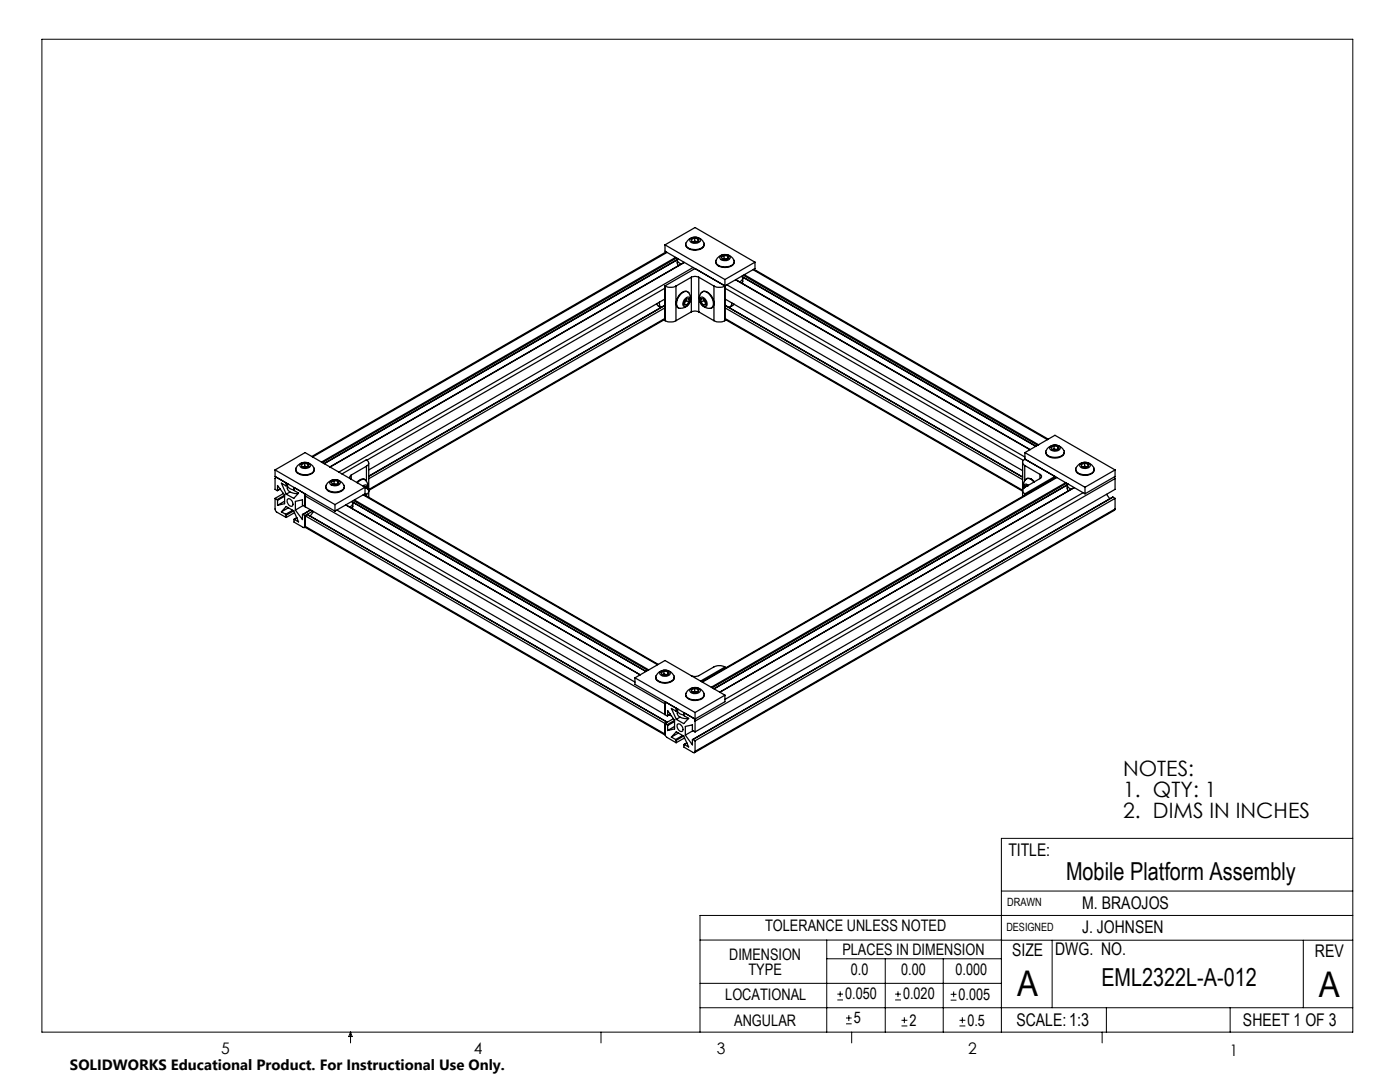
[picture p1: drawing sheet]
<svg xmlns="http://www.w3.org/2000/svg" width="279mm" height="216mm" viewBox="0 0 279 216" stroke-linecap="round" stroke-linejoin="round" font-family="sans-serif">
<g fill="none" stroke="#000" stroke-width=".2">
<path d="M8.4 7.8h261.6v198.2h-261.6zM199.8 177.8h70.2M270 167.3h-70.2v38.7M139.7 187.6h60.2M139.7 196.2h60.1M165 187.6v18.4M165 191.3h34.8M167.1 199.5h1.1M167.1 198.4h1.1M167.7 197.8v1.1M176.7 191.3v14.7M178.6 199.5h1.2"/>
<path d="M178.6 198.4h1.2M179.2 197.8v1.1M188.2 191.3v14.7M189.7 199.6h1.2M189.7 198.4h1.2M190.3 197.8v1.2M199.8 187.6h70.2M210 187.6v13.5M260.1 187.6v13.5M270 182.7h-130.3v23.3M70 206v2.1M70 206l.3 .8h-.7z"/>
<path d="M119.9 206v2.1M139.7 201.1h130.3M168.8 204.3h1.2M168.8 203.1h1.2M169.4 202.6v1.1M170 206v2.1M179.9 204.7h1.2M179.9 203.6h1.2M180.5 203v1.2M191.5 204.7h1.2M191.5 203.6h1.2M192.1 203v1.2"/>
<path d="M220 206v2.1M220.8 201.1v4.9M245.5 201.1v4.9"/>
</g>
<g fill="none" stroke="#000" stroke-width=".25">
<path d="M132.7 57l.1 .1M132.7 48.9v1.2l12 6.9M132.7 57l.1 7M132.7 48.9l12 6.9M132.7 48.9l6-3.5 12 6.9M132.7 59.7l-59.1 34.1M132.7 57.5l-59.5 34.3M132.8 57.1a2.47 2.47 0 0 0 2.1 0M132.8 57.1v6.9M132.9 50.3l-70.7 40.8M133.1 50.4l-70.7 40.8M134.8 51.4l-70.7 40.8"/>
<path d="M134.9 57.1v6.9M135 51.5l-70.7 40.8M135.4 51.7l-70.7 40.8M136 52.7a1.12 1.12 0 0 1-.9-.8v.6l.3 .5M136 58.6a1 1 0 0 1 1.2-.4 1 1 0 0 1 .6 1.1 1.92 1.92 0 0 1-2.4 2.2 2.15 2.15 0 0 1 .6-2.9zM136.5 52.4l-70.7 40.8M136.6 52.4l-70.7 40.8M136.8 59.6l.5-.3h.2a1.22 1.22 0 0 1-1 1.9 1.07 1.07 0 0 1 .3-1.6zM136.8 48.8v.1a1.89 1.89 0 0 0 2.5 .9 1.14 1.14 0 0 0 1.2-1M137 59.7v.3M137 60l-.4 .5M137 60l.5 .3"/>
<path d="M137.3 58.2a1.71 1.71 0 0 0-2.2 1.5 1.3 1.3 0 0 0 .3 1.8M137.5 47.7a1.83 1.83 0 0 1 3 1.2 2.26 2.26 0 0 1-3.7-.1 1.42 1.42 0 0 1 .7-1.1zM137.8 47.7a1.26 1.26 0 0 1 2 .3 1.31 1.31 0 0 1-2.1 .1zM138 55.3a1.64 1.64 0 0 1 1.5 0M138 55.3l-3.1 1.8M138 55.3v6.9M138.3 53.4l-70.7 40.8M138.6 47.5l-.6 .3 .1 .4 .6 .2 .7-.3-.1-.4M138.6 47.5l.7 .2M138.6 48.1l.5 .1M138.6 48.1l-.3 .2M138.6 47.5v.6"/>
<path d="M138.7 53.6l-6 3.4M139.3 47.7v.5M139.5 55.3l3 1.8M139.5 55.3v6.9M139.7 59.4l.2-.1a1.22 1.22 0 0 1 1 1.9 1.33 1.33 0 0 1-1.2-1.8zM139.9 58.4a1.12 1.12 0 0 1 1.8 .5 1.91 1.91 0 0 1 .3 2.6 1.95 1.95 0 0 1-2.1-.9 1.95 1.95 0 0 1 0-2.2zM140.2 58.2a1.26 1.26 0 0 1 1.6 .6l.3 .4a1.58 1.58 0 0 1-.1 2.3M140.4 60l.5 .5M140.4 59.7v.3M140.4 60l-.5 .3M142.5 57.1a2.47 2.47 0 0 0 2.1 0M142.5 57.1v6.9"/>
<path d="M142.8 52.2a1.25 1.25 0 0 0 1.4 1.1l.5 .1a1.55 1.55 0 0 0 1.8-1.2M143.2 51.5a1.95 1.95 0 0 1 3.3 .7 1.61 1.61 0 0 1-1.8 1.1 1.59 1.59 0 0 1-1.9-1.1zM143.7 51.2a1.37 1.37 0 0 1 2 .1 1.16 1.16 0 0 1-1 .7 1.16 1.16 0 0 1-1-.6zM144.5 51l.7 .1M144.5 51l-.5 .3 .1 .4 .8 .1 .5-.3-.2-.4M144.5 51.6l-.2 .1M144.5 51.6l.6 .1M144.5 51v.6M144.6 57.1v6.9M144.7 55.8l-.1 8.2M144.7 57l-.1 .1M144.7 59.7l59.4 34.2"/>
<path d="M144.7 57.5l59.5 34.4M145.1 56.8l59.4 34.4M145.2 51.1v.5M146.8 55.8l58.8 33.9M146.9 55.8l58.7 33.9M148 55.2l58.7 33.9M148 55.1l58.8 33.9M148.2 55.3a.82 .82 0 0 1-.6 .9M148.2 55.5l-.1 1M148.3 54.9l58.8 34M148.6 54.8l58.7 34M150.3 53.8l58.8 33.9"/>
<path d="M150.5 53.7l58.7 33.9M150.7 52.3l-6 3.5M150.7 52.3v1.3l-6 3.4M131.6 60.3l.1 .6 .2 .4a1.05 1.05 0 0 1-.8-.7M132.7 60.9l-59.1 34.1M132.7 63.7l-59.1 34.2M132.7 61.4l-59.1 34.1M132.7 60.9l-59.1 34.2M132.7 63.5l-59.1 34.2M132.8 64a2.47 2.47 0 0 0 2.1 0M136.6 60.6l.4 .3M137.5 60.3v-.6l-.5-.1-.4 .6v.6l.4 .1"/>
<path d="M137.5 60.3l-.5 .6M138 62.2a1.64 1.64 0 0 1 1.5 0M138 62.2l-3.1 1.8M139.5 62.2l3 1.8M139.9 60.3v-.6l.5-.1 .5 .6v.6l-.5 .1M139.9 60.3l.5 .6M140.9 60.6l-.5 .3M142.5 64a2.47 2.47 0 0 0 2.1 0M144.7 60.9l59.4 34.3-59.4-34.3M144.7 63.7l59.4 34.3M144.7 61.4l59.4 34.3M144.7 63.5l59.4 34.3"/>
<path d="M146.1 60.4a.87 .87 0 0 1-.6 .9M146.5 60.7l-.8 .6M54.9 99.4l.1 2.5 .2 .3 1.9 1.1M54.9 93.8l12 6.9M54.9 93.8l6-3.5 11.9 6.9M54.9 93.8v1.3l12 6.9M54.9 99.4l.4 .3M55.1 95.2l-.1 .1M55.3 99.7l.1 .1M55.4 97.9v-1l1.4 1.9v1.7l-1.4 .3M55.4 99.8v1M55.9 97.6l-.5 .3"/>
<path d="M55.9 97.5l-.5 .4M56.6 98.5l-1.7 .9M56.8 99l-1.4 .8M56.8 98.8l-1.5 .9M57.1 96.5l-.1-.2-1.8-1a.21 .21 0 0 0-.2 0 .21 .21 0 0 0-.1 .2v2.1l.5 .3M57.1 96.9l-.9-.5 .9 2.2M57.1 96.5v.4M57.2 96.4l-.1 .1M57.5 99.6a.95 .95 0 0 1 .8 1.4 .97 .97 0 0 1-.8-1.4zM57.5 96.6l-.4 .3M57.6 96.6l-.5 .3M57.9 98.2l-.8 .4"/>
<path d="M58.7 97.8a1.56 1.56 0 0 1-1.4-1 1.64 1.64 0 0 0 2.2 1.7M58.7 97.3v.6l.9 .5-1 1-1.5-.8M59 93.7v.1a1.93 1.93 0 0 0 2.5 1 1.19 1.19 0 0 0 1.2-1.1M59.3 93a1.88 1.88 0 0 1 2-.7 1.88 1.88 0 0 1 1.4 1.6 2.38 2.38 0 0 1-3.4 .4 .67 .67 0 0 1-.2-.9zM59.9 92.6l.9-.3a.77 .77 0 0 1 .8 .1 .77 .77 0 0 1 .2 .7 1.26 1.26 0 0 1-2-.3zM60.5 98.3l.4 .7M60.8 92.4l-.6 .3 .1 .4 .6 .2 .7-.2-.1-.5M60.8 92.4l.7 .2M60.8 93l.5 .2M60.8 93l-.3 .2M60.8 92.4v.6M60.9 99l71.8 41.4"/>
<path d="M60.9 99v2.1M61 98.6l-.1 .4M61.5 92.6v.5M65 97.1a1.45 1.45 0 0 0 1.9 1.2 1.61 1.61 0 0 0 1.8-1.2M65.3 96.4a1.94 1.94 0 0 1 3.4 .7 1.84 1.84 0 0 1-2.3 1 1.08 1.08 0 0 1-1.1-.5 1.08 1.08 0 0 1 0-1.2zM65.8 96.2a1.31 1.31 0 0 1 2.1 .1 1.21 1.21 0 0 1-2.1 .1zM66.7 95.9l.7 .1M66.7 95.9l-.6 .3 .2 .4 .8 .2 .5-.4-.2-.4M66.7 96.5l-.3 .2M66.7 96.5l.6 .1M66.7 95.9v.6M67.4 96v.6"/>
<path d="M70.1 94.8v.8a.44 .44 0 0 1-.3-.4 .44 .44 0 0 1 .3-.4zM70.5 99.9l58.8 33.9M70.7 99.8l58.8 33.9M71.3 96.3a1.15 1.15 0 0 1 1.8-.4 1.83 1.83 0 0 1 .2 1.6v-.6a.6 .6 0 0 0-.9 .1M72.5 98.7l58.7 33.9M72.6 97.1h.1M72.6 97.1h.5v.3M72.6 98.7l58.8 33.9M72.8 97.2a.74 .74 0 0 1 .7 .6 .74 .74 0 0 1-.4 .8M72.8 95.7a1.28 1.28 0 0 0-1.6 .6M72.8 98.5l.3 .2M72.8 97.2l-5.9 3.5"/>
<path d="M72.8 97.2v1.3M72.8 98.5l-5.9 3.5M73.1 98.7v.2M73.1 93a.66 .66 0 0 0 .5-.6 .66 .66 0 0 0-.5-.6l-4.9 2.8M73.1 93l-3 1.8M73.1 98.6v.1M73.1 93v3M73.1 98.6v.4M73.6 92.4v6.8M204.1 92.3v6.8M204.5 98.5h.1M204.5 92.9l3 1.8"/>
<path d="M204.5 92.9v3M204.5 98.5v.3M204.5 91.6a.67 .67 0 0 0-.4 .6 .67 .67 0 0 0 .4 .7M204.5 91.6l12 6.9M204.5 90.3v1.3M204.5 90.3l12 6.9M204.5 90.3l6-3.4 12 6.9M204.8 95.6a1.23 1.23 0 0 1 1.6 .5M205 96.9h.1M205 96.9l-.4 .1v.2M206.3 96.2a1.04 1.04 0 0 0-.9-.7 1.04 1.04 0 0 0-1 .7l-.1 1.2a.56 .56 0 0 1 .5-.8l.4 .2M207.5 95.5l-3 1.8a.66 .66 0 0 0-.4 .6 .66 .66 0 0 0 .4 .6"/>
<path d="M207.5 94.7a.44 .44 0 0 1 .4 .4 .44 .44 0 0 1-.4 .4M207.5 94.7v.8M208.7 90.2a1.25 1.25 0 0 0 1.4 1.2 1.74 1.74 0 0 0 2.3-1.2M209 89.5a1.98 1.98 0 0 1 3.4 .7 1.61 1.61 0 0 1-1.9 1.1 1.36 1.36 0 0 1-1.7-1.4zM209.5 89.3a1.31 1.31 0 0 1 2.1 .1 1.21 1.21 0 0 1-2.1 .1zM210.4 89l-.6 .3 .2 .4 .7 .2 .6-.4-.2-.4M210.4 89l.7 .1M210.4 89.6l-.3 .1M210.4 89.6l.6 .1M210.4 89v.6M210.5 95.3v-.2l-6 3.4M210.6 95.1v.2"/>
<path d="M210.7 95.2l-70.6 40.8M210.9 95.3l-70.7 40.8M211.1 89.1v.5M212.7 96.3l-70.7 40.8M212.9 96.4l-70.8 40.8M213.3 96.6l-70.8 40.8M213.8 97.6a1.03 1.03 0 0 1-.8-.8v.6l.2 .5M214.3 97.3l-70.6 40.8M214.4 97.3l-70.7 40.8M214.7 93.7v.1a1.95 1.95 0 0 0 2.5 1 1.19 1.19 0 0 0 1.2-1.1M215.2 92.8a1.82 1.82 0 0 1 1.9-.5 1.82 1.82 0 0 1 1.2 1.6 2.32 2.32 0 0 1-3.3 .4 .87 .87 0 0 1 .2-1.5zM215.6 92.6a1.26 1.26 0 0 1 2 .3 1.22 1.22 0 0 1-2.1-.1z"/>
<path d="M216.1 98.3l-71.4 41.3M216.5 92.4l-.7 .3 .1 .4 .7 .2 .6-.2v-.5M216.5 92.4l.7 .2M216.5 93l-.4 .2M216.5 93l.5 .2M216.5 92.4v.6M216.5 97.2v1.3M217.2 92.6v.5M220.8 98.6l.7 .9M222.1 99.2l-83.9 48.4M222.1 99.2l-83.8 48.4M222.1 99.2l.4 .2"/>
<path d="M222.4 95.1l.1 .4M222.5 93.8l-6 3.4M222.5 93.8v1.3l-6 3.4M222.5 95.5v2.1l-83.8 48.5M222.5 99.4v2.2M222.5 95.5l-83.8 48.4M222.5 99.4l-83.8 48.4M56.2 102.1l.8 .5M56.2 102.1l.9-1 1.5 .9 1 2.1-.9-.5M56.8 100l-1.4 .8M57 102.6l.1 .2M57.1 102.8v.5"/>
<path d="M57.6 101.3l-1.4 .8M58.4 101.8l-1.4 .8M58.6 102l-1.5 .8M58.7 103.6v.6l1.8 1a.24 .24 0 0 0 .3 .1 .24 .24 0 0 0 .1-.3M58.8 102.3l-1.7 1M58.9 101.8l1.5 1.9v-1h.1M59.2 103.3l-.5 .3M59.3 103.3l-.6 .3M60.5 100.9l-.1-1.2-1.5 .3v1.8M60.5 102.7l.4 .2M60.5 100.9l.4 .2M60.5 100.9l-1.6 .9"/>
<path d="M60.9 105v.2l71.9 41.5M60.9 102.9v2.1M60.9 101.1l71.8 41.5M60.9 105l71.8 41.5M60.9 102.9l71.8 41.5M60.9 105.2l-.2 .1M61.3 102.7h.1M61.3 102.7l71.9 41.4M61.3 102.7l-.4 .2M61.9 101.7l-1.5 1M62 101.8l-1.5 .9M62.4 102l-1.5 .9"/>
<path d="M62.5 102.1l-.6 .9M66.9 100.7v1.3M67.2 101.8l59.5 34.3M69 100.8l58.8 33.9M70.2 100.1l58.7 33.9-58.7-33.9M70.4 100.2a.86 .86 0 0 1-.6 1M70.4 100.4l-.1 1.1M222.5 101.6l-.1 .2-83.8 48.4M222.5 101.6l-83.8 48.3M126.7 135.3v1.3l12 6.9M126.7 135.3l6-3.5 12 6.9M126.7 135.3l12 6.9"/>
<path d="M130.9 135.1a1.25 1.25 0 0 0 1.3 1.2 2.31 2.31 0 0 0 2.3-.8v-.4M131.2 134.4a1.91 1.91 0 0 1 1.9-.6 1.91 1.91 0 0 1 1.4 1.3 1.78 1.78 0 0 1-2.3 1.1 1.08 1.08 0 0 1-1.1-.5 1.08 1.08 0 0 1 .1-1.3zM131.8 134a1.4 1.4 0 0 1 2 .3 1.21 1.21 0 0 1-2.1 .1zM132.5 133.9l-.5 .3 .2 .5 .7 .1 .6-.4-.3-.4M132.5 133.9l.7 .1M132.5 134.5l-.2 .2M132.5 134.5l.7 .1M132.5 133.9v.6M133.2 134v.6M136.8 138.6v.1a1.89 1.89 0 0 0 2.5 1 1.14 1.14 0 0 0 1.2-1.1M137.3 137.8a1.84 1.84 0 0 1 1.9-.6 1.84 1.84 0 0 1 1.3 1.6 2.26 2.26 0 0 1-3.7-.1zM137.8 137.5a1.22 1.22 0 0 1 2 .4 1.34 1.34 0 0 1-2.1 0z"/>
<path d="M138.6 137.4v.6M138.6 137.4l-.6 .2 .1 .4 .6 .3 .7-.3-.1-.5M138.6 137.4l.7 .1M138.6 138l-.3 .1M138.6 138l.5 .1M139.3 137.5v.5M144.7 133.1a2.23 2.23 0 0 0-2.2 0l-3 1.7a1.64 1.64 0 0 1-1.5 0M144.7 133.1l-4.9 2.8M144.7 133.1v.3M144.7 138.7v1.3l-6 3.5M144.7 138.7l-6 3.5M132.7 146.5l.1 .4 .3 .2 1.8 1.1"/>
<path d="M132.7 142.6l.4 .2h.1M132.7 140.4a.23 .23 0 0 1 .1-.2 .23 .23 0 0 1 .3 0l1.8 1.2M132.7 140.4v2.2M132.7 144.4v2.1M132.7 144.4l.4 .2M132.8 140.1l-.1 .3M132.9 140.1l-.1 .1M133.1 144.6l.1 .2M133.1 144.1l-.4 .3M133.2 142.8v-1l1.4 1.9M133.2 144.8v1M133.6 142.6l.4 .3"/>
<path d="M133.7 142.5l-.5 .3M133.8 142.5l-.6 .3M134 147.1l1-1.1 1.5 .9 .9 2.1-.8-.4M134 147.1l.8 .5M134.4 143.4l-1.7 1M134.6 143.7v1.8l-1.4 .3M134.6 145l-1.4 .8M134.6 144l-1.4 .8M134.6 143.8l-1.5 .8M134.8 147.6l.1 .1M134.9 141.8l-.1 .1-.8-.5 1 2.1M134.9 141.4v.4"/>
<path d="M134.9 147.7v.5M135 141.4h-.1M135.1 144.6l.2-.1a.99 .99 0 0 1 .8 1.4 1.03 1.03 0 0 1-1-1.3zM135.4 141.5l-.5 .3M135.4 141.6l-.5 .3M135.4 146.3l-1.4 .8M135.7 143.1l-.7 .4M136.2 146.8l-1.4 .8M136.4 146.9l-1.5 .8M136.5 142.7a1.45 1.45 0 0 1-1.4-1 1.33 1.33 0 0 0 1.5 1.7h.8M136.5 142.2h.1M136.6 148.6l-.1 .5 1.8 1a.23 .23 0 0 0 .3 .1 .23 .23 0 0 0 .1-.3"/>
<path d="M136.6 142.2l-.1 .6 .9 .5-.9 1.1-1.5-.9M136.6 147.2l-1.7 1M136.8 146.7l1.4 1.9v-1h.1M137.1 148.2l-.6 .4M137.1 148.3l-.5 .3M138.3 145.8l-.1-1.2-1.4 .4v1.7M138.3 145.8l.4 .3M138.3 147.6l.4 .2M138.3 145.8l-1.5 .9M138.3 143.3l.3 .2 .1 .4M138.7 142.2v1.3M138.7 143.9v2.2"/>
<path d="M138.7 147.8v2.1"/>
</g>
<g font-size="7.1">
<text x="203" y="198.7">A</text>
<text x="263.2" y="198.9">A</text>
</g>
<g font-size="4.9">
<text x="212.7" y="175.7">Mobile Platform Assembly</text>
<text x="219.8" y="196.7">EML2322L-A-012</text>
</g>
<g font-size="4.2">
<text x="224.2" y="154.8">NOTES:</text>
<text x="224.2" y="158.9">1. QTY: 1</text>
<text x="224.2" y="163.1">2. DIMS IN INCHES</text>
</g>
<g font-size="3.5">
<text x="201.2" y="170.7">TITLE:</text>
<text x="216" y="181.4">M. BRAOJOS</text>
<text x="202" y="190.7">SIZE</text>
<text x="210.6" y="190.6">DWG. NO.</text>
<text x="216" y="186.2">J. JOHNSEN</text>
<text x="262.4" y="190.9">REV</text>
<text x="202.9" y="204.6">SCALE:1:3</text>
<text x="248.1" y="204.6">SHEET 1 OF 3</text>
</g>
<g font-size="3.2">
<text x="152.7" y="185.7">TOLERANCE UNLESS NOTED</text>
<text x="145.5" y="191.5">DIMENSION</text>
<text x="168.1" y="190.5">PLACES IN DIMENSION</text>
<text x="149.4" y="194.6">TYPE</text>
<text x="169.8" y="194.6">0.0</text>
<text x="179.8" y="194.6">0.00</text>
<text x="190.7" y="194.6">0.000</text>
<text x="144.7" y="199.6">LOCATIONAL</text>
<text x="168.7" y="199.4">0.050</text>
<text x="180.2" y="199.4">0.020</text>
<text x="191.3" y="199.5">0.005</text>
<text x="146.5" y="204.6">ANGULAR</text>
<text x="170.4" y="204.2">5</text>
<text x="181.5" y="204.6">2</text>
<text x="193.1" y="204.6">0.5</text>
<text x="44.2" y="210.4">5</text>
<text x="94.6" y="210.3">4</text>
<text x="143.1" y="210.4">3</text>
<text x="193.2" y="210.3">2</text>
<text x="245.4" y="210.6">1</text>
</g>
<text font-size="3" x="14" y="213.5">SOLIDWORKS Educational Product. For Instructional Use Only.</text>
<g font-size="2.3">
<text x="200.8" y="185.7">DESIGNED</text>
<text x="201" y="180.9">DRAWN</text>
</g>
</svg>
